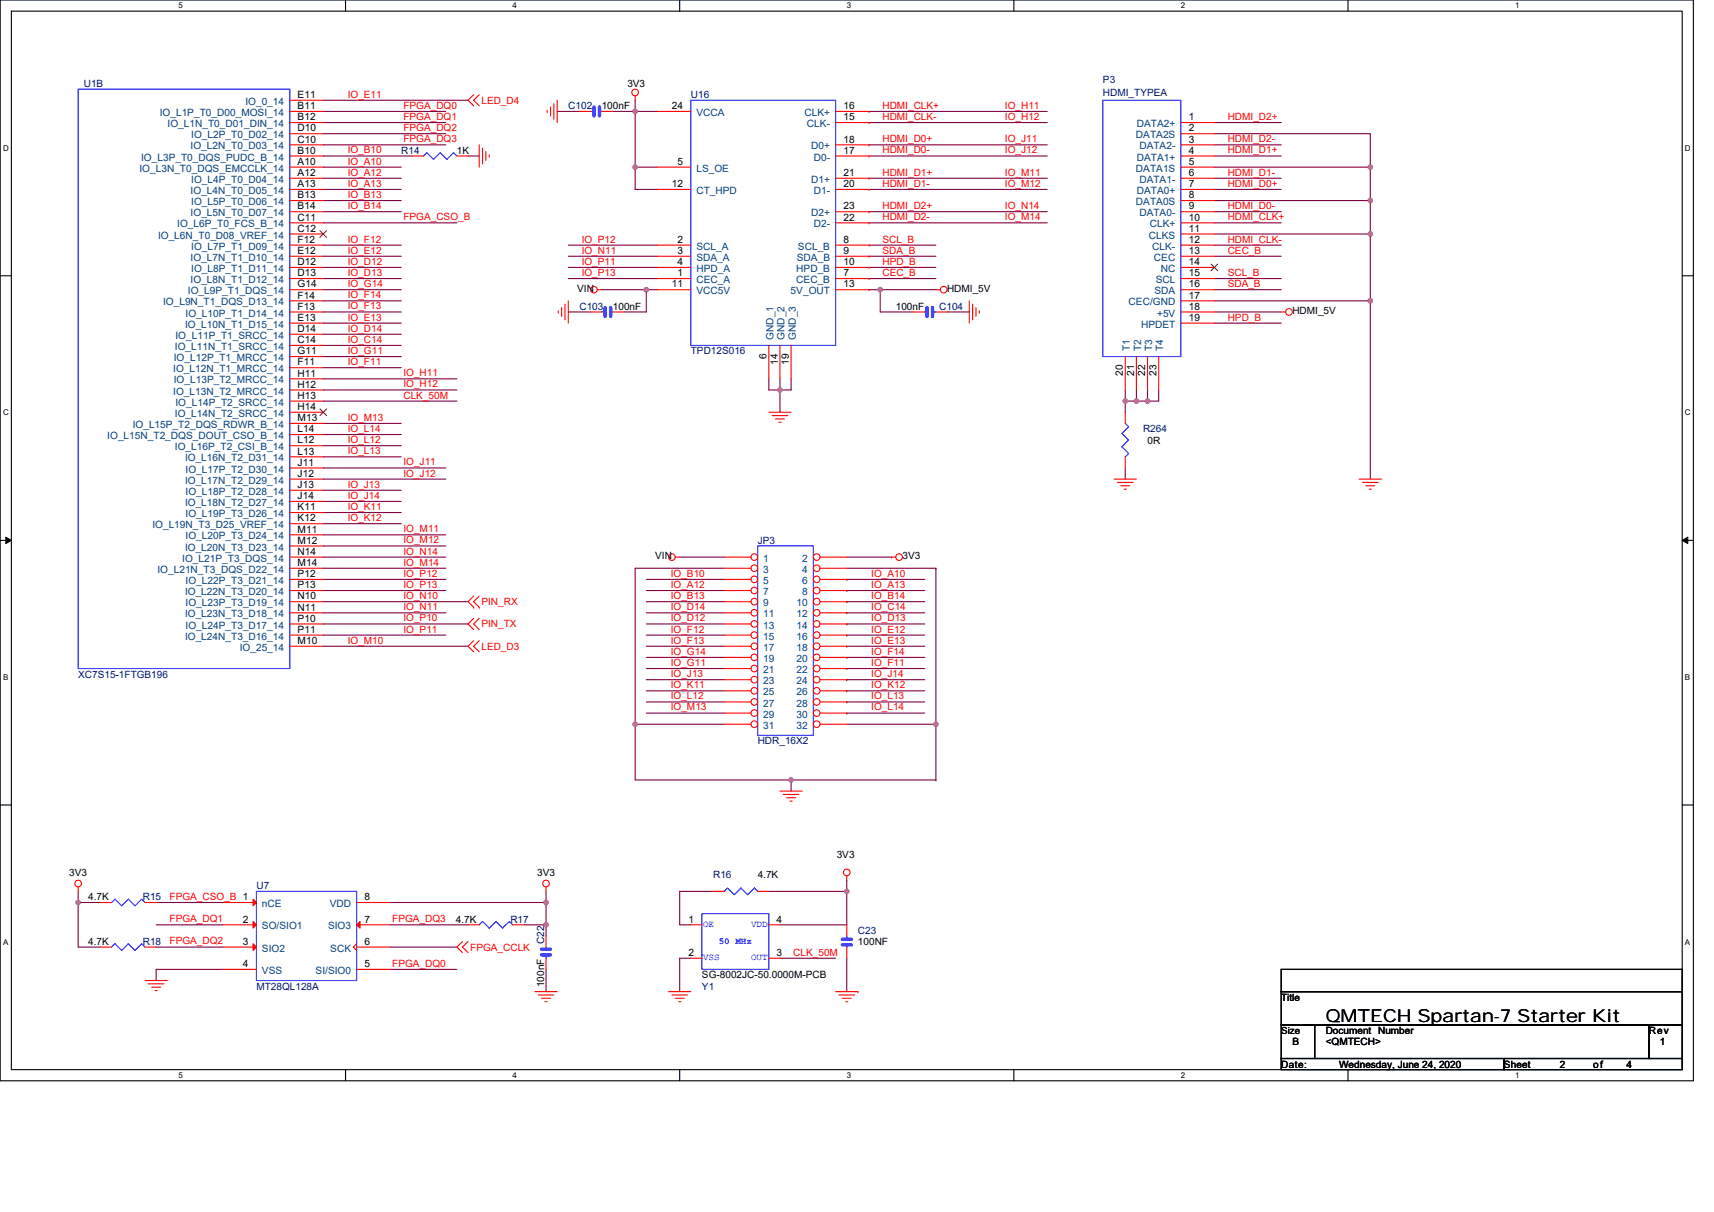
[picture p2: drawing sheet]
<svg xmlns="http://www.w3.org/2000/svg" width="297mm" height="210mm" viewBox="0 0 297 210" stroke-linecap="round" stroke-linejoin="round" font-family="sans-serif">
<path d="M0 0h293.5v187.2h-293.5zM2 1.9h289.5v183.4h-289.5z" fill="none" stroke="#000" stroke-width=".19"/>
<g fill="#fff">
<path d="M30.9 .2h.8v1.5h-.8z"/>
<path d="M30.9 185.5h.8v1.6h-.8z"/>
</g>
<path d="M59.9 0v1.9M59.9 185.3v1.9" fill="none" stroke="#000" stroke-width=".19"/>
<g fill="#fff">
<path d="M88.8 .2h.8v1.5h-.8z"/>
<path d="M88.8 185.5h.8v1.6h-.8z"/>
</g>
<path d="M117.8 0v1.9M117.8 185.3v1.9" fill="none" stroke="#000" stroke-width=".19"/>
<g fill="#fff">
<path d="M146.7 .2h.8v1.5h-.8z"/>
<path d="M146.7 185.5h.8v1.6h-.8z"/>
</g>
<path d="M175.7 0v1.9M175.7 185.3v1.9" fill="none" stroke="#000" stroke-width=".19"/>
<g fill="#fff">
<path d="M204.7 .2h.7v1.5h-.7z"/>
<path d="M204.7 185.5h.7v1.6h-.7z"/>
</g>
<path d="M233.6 0v1.9M233.6 185.3v1.9" fill="none" stroke="#000" stroke-width=".19"/>
<g fill="#fff">
<path d="M262.6 .2h.7v1.5h-.7z"/>
<path d="M262.6 185.5h.7v1.6h-.7z"/>
<path d="M.5 24.9h1v1.5h-1z"/>
<path d="M292 24.9h1v1.5h-1z"/>
<path d="M.5 70.7h1v1.5h-1z"/>
<path d="M292 70.7h1v1.5h-1z"/>
</g>
<path d="M0 47.8h2M291.5 47.8h2" fill="none" stroke="#000" stroke-width=".19"/>
<g fill="#fff">
<path d="M.5 116.5h.9v1.6h-.9z"/>
<path d="M292 116.5h.9v1.6h-.9z"/>
</g>
<path d="M0 93.6h2M291.5 93.6h2" fill="none" stroke="#000" stroke-width=".19"/>
<path d="M1 93.1l1 .5-1 .6zM291.5 93.6l1-.5v1.1z" fill="#000"/>
<path d="M1 93.1l1 .5-1 .6zM291.5 93.6l1-.5v1.1z" fill="none" stroke="#000" stroke-width=".17"/>
<g fill="#fff">
<path d="M.5 162.4h.9v1.5h-.9z"/>
<path d="M292 162.4h.9v1.5h-.9z"/>
</g>
<path d="M0 139.5h2M291.5 139.5h2M222 167.9h69.5v3.9h-69.5zM222 171.8h69.5v5.8h-69.5zM222 177.6h5.8v5.8h-5.8zM227.8 177.6h57.9v5.8h-57.9zM285.7 177.6h5.8v5.8h-5.8zM222 183.4h38.6v1.9h-38.6zM260.6 183.4h30.9v1.9h-30.9z" fill="none" stroke="#000" stroke-width=".19"/>
<g fill="none" stroke="#800040" stroke-width=".19">
<path d="M56 19.3h21.3M56 17.4h25.1M96.6 19.3h3.8M106.2 19.3h3.9M110.1 17.4v1.9M110.1 19.3h3.8M110.1 19.3v9.7M150.6 19.3h30.9M56 21.2h21.3M56 25.1h21.3M56 23.2h21.3M56 27h15.5"/>
<path d="M56 34.7h13.5M56 36.7h13.5M56 30.9h13.5M56 32.8h13.5M56 29h13.5M56 38.6h23.2M81.1 27h1.9M110.1 29h3.8M110.1 29v3.8h3.8M150.6 38.6h30.9M150.6 36.7h30.9M150.6 32.8h30.9"/>
<path d="M150.6 30.9h30.9M150.6 27h30.9M150.6 25.1h30.9M150.6 21.2h30.9M210.5 38.6h11.5M210.5 36.7h11.5M210.5 32.8h11.5M210.5 30.9h11.5M210.5 27h11.5M210.5 25.1h11.5M210.5 21.2h11.5M210.5 34.7h27"/>
<path d="M210.5 23.2h27v5.8M210.5 29h27M237.5 29v5.7M237.5 34.7v5.8M56 50.2h13.5M56 52.1h13.5M56 54.1h13.5M56 56h13.5M56 42.5h13.5M56 44.4h13.5M56 57.9h13.5M56 59.8h13.5"/>
<path d="M56 46.3h13.5M56 48.3h13.5M98.5 54.1h3.9M98.5 42.5h15.4M98.5 48.3h15.4M98.5 46.3h15.4M98.5 44.4h15.4M104.3 50.2h7.7M112 50.2h1.9M112 50.2v3.9h-3.9M150.6 48.3h11.6M150.6 50.2h1.9"/>
<path d="M150.6 46.3h11.6M150.6 44.4h11.6M150.6 42.5h11.6M152.5 50.2h9.7M152.5 50.2v3.9h5.8M164.1 54.1h3.9M210.5 54.1h11.5M210.5 56h11.5M210.5 50.2h11.5M210.5 48.3h11.5M210.5 44.4h11.5M210.5 42.5h11.5"/>
<path d="M210.5 40.5h27M210.5 52.1h27M237.5 40.5v11.6M237.5 52.1v30.9M56 65.6h23.2M56 73.4h13.5M56 75.3h13.5M56 77.2h13.5M56 79.1h13.5M56 69.5h23.2M56 61.8h13.5M56 63.7h13.5"/>
<path d="M56 67.6h23.2M133.2 65.6v2h2M135.2 65.6v2M135.2 67.6v3.8M137.1 65.6v2h-1.9M195 69.5h1.9M195 67.6v1.9M195 69.5v1.9M196.9 67.6v1.9M196.9 69.5h2M198.9 67.6v1.9M200.8 67.6v1.9h-1.9"/>
<path d="M56 92.7h21.3M56 94.6h21.3M56 96.5h21.3M56 98.5h21.3M56 81.1h21.3M56 83h21.3M56 88.8h13.5M56 90.7h13.5M56 84.9h13.5M56 86.9h13.5M117.8 96.5h7.7M125.5 98.5h-15.4v27"/>
<path d="M146.7 98.5h15.5M146.7 96.5h7.8M154.5 96.5h.1M162.2 98.5h.1M162.2 98.5v27M195 81.1v1.9M56 108.1h25.1M56 110h21.3M56 100.4h21.3M56 102.3h21.3M56 104.2h25.1M56 106.2h21.3"/>
<path d="M56 112h25.1M112 119.7h13.5M112 117.8h13.5M112 115.8h13.5M112 113.9h13.5M112 112h13.5M112 110h13.5M112 108.1h13.5M112 106.2h13.5M112 104.2h13.5M112 102.3h13.5M112 100.4h13.5"/>
<path d="M146.7 119.7h13.6M146.7 117.8h13.6M146.7 115.8h13.6M146.7 113.9h13.6M146.7 112h13.6M146.7 110h13.6M146.7 108.1h13.6M146.7 106.2h13.6M146.7 104.2h13.6M146.7 102.3h13.6M146.7 100.4h13.6M146.7 119.7h.1"/>
<path d="M146.7 117.8h.1M146.7 115.8h.1M146.7 113.9h.1M146.7 112h.1M146.7 110h.1M146.7 108.1h.1M146.7 106.2h.1M146.7 104.2h.1M146.7 102.3h.1M146.7 100.4h.1M110.1 125.5h15.4M110.1 125.5v9.6h27"/>
<path d="M110.1 125.5h.1M112 123.5h13.5M112 121.6h13.5M137.1 135.1v2M137.1 135.1h25.1M146.7 123.5h13.6M146.7 121.6h13.6M146.7 123.5h.1M146.7 121.6h.1M146.7 125.5h15.5M162.2 125.5h.1M162.2 125.5v9.6"/>
<path d="M162.2 135.1h.1M13.6 156.4h3.8M13.6 154.4v2M13.6 156.4v7.7h3.8M27.1 156.4h11.5M67.6 156.4h27M94.6 154.4v2M94.6 156.4v3.8M123.6 154.4h-5.8v5.8h1.9M133.2 154.4h13.5v5.8h-11.5M146.7 152.5v1.9M27.1 164.1h11.5"/>
<path d="M27.1 160.2h11.5M38.6 167.9h-11.5v2M67.6 167.9h11.6M67.6 164.1h11.6M67.6 160.2h13.5M90.8 160.2h3.8M94.6 167.9v3.9M94.6 160.2v2M119.7 166h-1.9v5.8M135.2 166h9.6M146.7 166v5.8"/>
</g>
<g fill="#f0f" stroke="#f0f" stroke-width=".19">
<circle cx="146.7" cy="154.4" r=".38"/>
<circle cx="94.6" cy="156.4" r=".38"/>
<circle cx="94.6" cy="160.2" r=".38"/>
<circle cx="13.5" cy="156.4" r=".38"/>
<circle cx="198.9" cy="69.5" r=".38"/>
<circle cx="196.9" cy="69.5" r=".38"/>
<circle cx="195" cy="69.5" r=".38"/>
<circle cx="237.5" cy="29" r=".38"/>
<circle cx="237.5" cy="34.7" r=".38"/>
<circle cx="237.5" cy="40.5" r=".38"/>
<circle cx="237.5" cy="52.1" r=".38"/>
<circle cx="135.2" cy="67.6" r=".38"/>
<circle cx="110.1" cy="19.3" r=".38"/>
<circle cx="112" cy="50.2" r=".38"/>
<circle cx="152.5" cy="50.2" r=".38"/>
<circle cx="110.1" cy="29" r=".38"/>
<circle cx="162.2" cy="125.5" r=".38"/>
<circle cx="110.1" cy="125.5" r=".38"/>
<circle cx="137.1" cy="135.1" r=".38"/>
</g>
<g fill="none" stroke="#f00" stroke-width=".19">
<path d="M50.2 17.4h5.8M50.2 19.3h5.8M82.1 16.4l-1 1 1 .9M83 16.4l-.9 1 .9 .9M94.8 19.1v.4M95.4 18.5v1.6M96 18v2.7M96.6 17.4v3.8M100.4 19.3h2M104.3 19.3h1.9M110.1 16.6v.8M50.2 21.2h5.8"/>
<path d="M50.2 23.2h5.8M50.2 25.1h5.8M50.2 27h5.8M50.2 29h5.8M50.2 30.9h5.8M50.2 32.8h5.8M50.2 34.7h5.8M50.2 36.7h5.8M50.2 38.6h5.8M71.5 27h1.9M79.2 27h1.9M83 25.1v3.9"/>
<path d="M83.6 25.7v2.7M84.2 26.3v1.5M84.8 26.8v.4M204.7 21.2h5.8M204.7 23.2h5.8M204.7 25.1h5.8M204.7 27h5.8M204.7 29h5.8M204.7 30.9h5.8M204.7 32.8h5.8M204.7 34.7h5.8M204.7 36.7h5.8"/>
<path d="M204.7 38.6h5.8M50.2 40.5h5.8M50.2 42.5h5.8M50.2 44.4h5.8M50.2 46.3h5.8M50.2 48.3h5.8M50.2 50.2h5.8M50.2 52.1h5.8M50.2 54.1h5.8M50.2 56h5.8M50.2 57.9h5.8M50.2 59.8h5.8"/>
<path d="M96.7 53.9v.3M97.3 53.3v1.5M97.9 52.7v2.7M98.5 52.1v3.9M103.5 50.2h.8M158.3 54.1h2M162.2 54.1h1.9M162.2 50.2h.8M168 52.1v3.9M168.6 52.7v2.7M169.1 53.3v1.5M169.7 53.9v.3"/>
<path d="M204.7 40.5h5.8M204.7 42.5h5.8M204.7 44.4h5.8M204.7 46.3h5.8M204.7 48.3h5.8M204.7 50.2h5.8M204.7 52.1h5.8M204.7 54.1h5.8M204.7 56h5.8M222 54.1h.8M50.2 61.8h5.8M50.2 63.7h5.8"/>
<path d="M50.2 65.6h5.8M50.2 67.6h5.8M50.2 69.5h5.8M50.2 71.4h5.8M50.2 73.4h5.8M50.2 75.3h5.8M50.2 77.2h5.8M50.2 79.1h5.8M133.2 71.4h3.9M133.8 72h2.7M134.4 72.6h1.5M135 73.2h.4"/>
<path d="M195 61.8v5.8M195 71.4v2M195 79.1v2M196.9 61.8v5.8M198.9 61.8v5.8M200.8 61.8v5.8M50.2 81.1h5.8M50.2 83h5.8M50.2 84.9h5.8M50.2 86.9h5.8M50.2 88.8h5.8M50.2 90.7h5.8"/>
<path d="M50.2 92.7h5.8M50.2 94.6h5.8M50.2 96.5h5.8M50.2 98.5h5.8M117 96.5h.8M154.5 96.5h.7M193.1 83h3.8M193.7 83.6h2.7M194.2 84.2h1.6M194.8 84.7h.4M235.5 83h3.9M236.1 83.6h2.7"/>
<path d="M236.7 84.2h1.6M237.3 84.7h.4M50.2 100.4h5.8M50.2 102.3h5.8M50.2 104.2h5.8M50.2 106.2h5.8M50.2 108.1h5.8M50.2 110h5.8M50.2 112h5.8M82.1 107.1l-1 1 1 1M82.1 103.3l-1 .9 1 1M82.1 111l-1 1 1 .9"/>
<path d="M82.1 105.2h.1M83 107.1l-.9 1 .9 1M83 103.3l-.9 .9 .9 1M83 111l-.9 1 .9 .9M83 105.2h.1M135.2 137.1h3.8M135.7 137.6h2.8M136.3 138.2h1.6M136.9 138.8h.4M13.6 153.7v.7M17.4 156.4h1.9M25.1 156.4h2"/>
<path d="M38.6 156.4h5.8M61.8 156.4h5.8M94.6 153.7v.7M123.6 154.4h1.9M131.3 154.4h1.9M146.7 151.7v.8M17.4 164.1h1.9M25.1 169.9h3.9M25.1 164.1h2M25.7 170.5h2.7M26.3 171h1.5M26.9 171.6h.4"/>
<path d="M38.6 160.2h5.8M38.6 167.9h5.8M38.6 164.1h5.8M61.8 160.2h5.8M61.8 167.9h5.8M61.8 163.5l-.6 .6 .6 .6M61.8 164.1h5.8M80.2 163.1l-1 1 1 .9M81.1 160.2h1.9M81.1 163.1l-.9 1 .9 .9M88.8 160.2h2M92.7 171.8h3.9"/>
<path d="M93.3 172.4h2.7M93.9 173h1.5M94.4 173.5h.4M94.6 162.2v1.9M94.6 166v1.9M115.9 171.8h3.8M116.4 172.4h2.7M117 173h1.6M117.6 173.5h.4M144.8 171.8h3.9M145.4 172.4h2.7M146 173h1.5"/>
<path d="M146.6 173.5h.3M148.7 171.8h.1"/>
<circle cx="110.1" cy="16" r=".58"/>
<circle cx="102.9" cy="50.2" r=".58"/>
<circle cx="163.5" cy="50.2" r=".58"/>
<circle cx="223.4" cy="54" r=".58"/>
<circle cx="116.4" cy="96.5" r=".58"/>
<circle cx="155.8" cy="96.5" r=".58"/>
<circle cx="13.5" cy="153.1" r=".58"/>
<circle cx="94.6" cy="153.1" r=".58"/>
<circle cx="146.7" cy="151.1" r=".58"/>
</g>
<g fill="none" stroke="#00f" stroke-width=".19">
<path d="M13.6 15.4h36.6v100.4h-36.6zM102.4 19.3h.5M103.9 19.3h.4M191.1 17.4h13.6v44.4h-13.6zM79.2 27l-.6-.6-1.2 1.2-1.1-1.2-1.2 1.2-1.1-1.2-.6 .6M160.3 54.1h.3M161.6 54.1h.6M195 73.4l.6 .5-1.2 1.2 1.2 1.2-1.2 1.1 1.2 1.2-.6 .5M131.3 94.6h9.7v32.8h-9.7zM19.3 156.4l.6-.6 1.2 1.1 1.1-1.1 1.2 1.1 1.2-1.1 .5 .6M44.4 154.4h17.4v15.5h-17.4zM131.3 154.4l-.6-.5-1.1 1.1-1.2-1.1-1.1 1.1-1.2-1.1-.6 .5"/>
<path d="M19.3 164.1l.6-.6 1.2 1.2 1.1-1.2 1.2 1.2 1.2-1.2 .5 .6M83 160.2l.6-.6 1.2 1.2 1.1-1.2 1.2 1.2 1.2-1.2 .5 .6M94.6 165.4v.6M94.6 164.1v.4"/>
</g>
<g fill="#f00" stroke="#f00" stroke-width=".19">
<path d="M43.9 155.8l.5 .6-.5 .5z"/>
<path d="M61.8 160.2l.6-.6v1.2z"/>
<path d="M43.9 159.6l.5 .6-.5 .6z"/>
<path d="M43.9 163.5l.5 .6-.5 .6z"/>
</g>
<path d="M102.9 18.5v1.6M103.9 18.5v1.6M160.6 53.3v1.5M161.6 53.3v1.5M93.9 165.4h1.5M93.9 164.5h1.5" fill="none" stroke="#00f" stroke-width=".58"/>
<path d="M55.4 40l1.2 1.1M56.6 40l-1.2 1.1M209.9 45.8l1.1 1.1M211 45.8l-1.1 1.1M55.4 70.8l1.2 1.2M56.6 70.8l-1.2 1.2" fill="none" stroke="#804000" stroke-width=".17"/>
<circle cx="130.7" cy="96.5" r=".58" fill="#fff" stroke="#f00" stroke-width=".19"/>
<path d="M125.5 96.5h4.7" fill="none" stroke="#f00" stroke-width=".19"/>
<circle cx="141.5" cy="96.5" r=".58" fill="#fff" stroke="#f00" stroke-width=".19"/>
<path d="M142.1 96.5h4.6" fill="none" stroke="#f00" stroke-width=".19"/>
<circle cx="130.7" cy="98.4" r=".58" fill="#fff" stroke="#f00" stroke-width=".19"/>
<path d="M125.5 98.5h4.7" fill="none" stroke="#f00" stroke-width=".19"/>
<circle cx="141.5" cy="98.4" r=".58" fill="#fff" stroke="#f00" stroke-width=".19"/>
<path d="M142.1 98.5h4.6" fill="none" stroke="#f00" stroke-width=".19"/>
<circle cx="130.7" cy="100.4" r=".58" fill="#fff" stroke="#f00" stroke-width=".19"/>
<path d="M125.5 100.4h4.7" fill="none" stroke="#f00" stroke-width=".19"/>
<circle cx="141.5" cy="100.4" r=".58" fill="#fff" stroke="#f00" stroke-width=".19"/>
<path d="M142.1 100.4h4.6" fill="none" stroke="#f00" stroke-width=".19"/>
<circle cx="130.7" cy="102.3" r=".58" fill="#fff" stroke="#f00" stroke-width=".19"/>
<path d="M125.5 102.3h4.7" fill="none" stroke="#f00" stroke-width=".19"/>
<circle cx="141.5" cy="102.3" r=".58" fill="#fff" stroke="#f00" stroke-width=".19"/>
<path d="M142.1 102.3h4.6" fill="none" stroke="#f00" stroke-width=".19"/>
<circle cx="130.7" cy="104.2" r=".58" fill="#fff" stroke="#f00" stroke-width=".19"/>
<path d="M125.5 104.2h4.7" fill="none" stroke="#f00" stroke-width=".19"/>
<circle cx="141.5" cy="104.2" r=".58" fill="#fff" stroke="#f00" stroke-width=".19"/>
<path d="M142.1 104.2h4.6" fill="none" stroke="#f00" stroke-width=".19"/>
<circle cx="130.7" cy="106.2" r=".58" fill="#fff" stroke="#f00" stroke-width=".19"/>
<path d="M125.5 106.2h4.7" fill="none" stroke="#f00" stroke-width=".19"/>
<circle cx="141.5" cy="106.2" r=".58" fill="#fff" stroke="#f00" stroke-width=".19"/>
<path d="M142.1 106.2h4.6" fill="none" stroke="#f00" stroke-width=".19"/>
<circle cx="130.7" cy="108.1" r=".58" fill="#fff" stroke="#f00" stroke-width=".19"/>
<path d="M125.5 108.1h4.7" fill="none" stroke="#f00" stroke-width=".19"/>
<circle cx="141.5" cy="108.1" r=".58" fill="#fff" stroke="#f00" stroke-width=".19"/>
<path d="M142.1 108.1h4.6" fill="none" stroke="#f00" stroke-width=".19"/>
<circle cx="130.7" cy="110" r=".58" fill="#fff" stroke="#f00" stroke-width=".19"/>
<path d="M125.5 110h4.7" fill="none" stroke="#f00" stroke-width=".19"/>
<circle cx="141.5" cy="110" r=".58" fill="#fff" stroke="#f00" stroke-width=".19"/>
<path d="M142.1 110h4.6" fill="none" stroke="#f00" stroke-width=".19"/>
<circle cx="130.7" cy="112" r=".58" fill="#fff" stroke="#f00" stroke-width=".19"/>
<path d="M125.5 112h4.7" fill="none" stroke="#f00" stroke-width=".19"/>
<circle cx="141.5" cy="112" r=".58" fill="#fff" stroke="#f00" stroke-width=".19"/>
<path d="M142.1 112h4.6" fill="none" stroke="#f00" stroke-width=".19"/>
<circle cx="130.7" cy="113.9" r=".58" fill="#fff" stroke="#f00" stroke-width=".19"/>
<path d="M125.5 113.9h4.7" fill="none" stroke="#f00" stroke-width=".19"/>
<circle cx="141.5" cy="113.9" r=".58" fill="#fff" stroke="#f00" stroke-width=".19"/>
<path d="M142.1 113.9h4.6" fill="none" stroke="#f00" stroke-width=".19"/>
<circle cx="130.7" cy="115.8" r=".58" fill="#fff" stroke="#f00" stroke-width=".19"/>
<path d="M125.5 115.8h4.7" fill="none" stroke="#f00" stroke-width=".19"/>
<circle cx="141.5" cy="115.8" r=".58" fill="#fff" stroke="#f00" stroke-width=".19"/>
<path d="M142.1 115.8h4.6" fill="none" stroke="#f00" stroke-width=".19"/>
<circle cx="130.7" cy="117.8" r=".58" fill="#fff" stroke="#f00" stroke-width=".19"/>
<path d="M125.5 117.8h4.7" fill="none" stroke="#f00" stroke-width=".19"/>
<circle cx="141.5" cy="117.8" r=".58" fill="#fff" stroke="#f00" stroke-width=".19"/>
<path d="M142.1 117.8h4.6" fill="none" stroke="#f00" stroke-width=".19"/>
<circle cx="130.7" cy="119.7" r=".58" fill="#fff" stroke="#f00" stroke-width=".19"/>
<path d="M125.5 119.7h4.7" fill="none" stroke="#f00" stroke-width=".19"/>
<circle cx="141.5" cy="119.7" r=".58" fill="#fff" stroke="#f00" stroke-width=".19"/>
<path d="M142.1 119.7h4.6" fill="none" stroke="#f00" stroke-width=".19"/>
<circle cx="130.7" cy="121.6" r=".58" fill="#fff" stroke="#f00" stroke-width=".19"/>
<path d="M125.5 121.6h4.7" fill="none" stroke="#f00" stroke-width=".19"/>
<circle cx="141.5" cy="121.6" r=".58" fill="#fff" stroke="#f00" stroke-width=".19"/>
<path d="M142.1 121.6h4.6" fill="none" stroke="#f00" stroke-width=".19"/>
<circle cx="130.7" cy="123.5" r=".58" fill="#fff" stroke="#f00" stroke-width=".19"/>
<path d="M125.5 123.5h4.7" fill="none" stroke="#f00" stroke-width=".19"/>
<circle cx="141.5" cy="123.5" r=".58" fill="#fff" stroke="#f00" stroke-width=".19"/>
<path d="M142.1 123.5h4.6" fill="none" stroke="#f00" stroke-width=".19"/>
<circle cx="130.7" cy="125.5" r=".58" fill="#fff" stroke="#f00" stroke-width=".19"/>
<path d="M125.5 125.5h4.7" fill="none" stroke="#f00" stroke-width=".19"/>
<circle cx="141.5" cy="125.5" r=".58" fill="#fff" stroke="#f00" stroke-width=".19"/>
<g fill="none" stroke="#f00" stroke-width=".19">
<path d="M113.9 19.3h5.8M144.8 19.3h5.8M150.6 19.3h.1M113.9 29h5.8M113.9 32.8h5.8M144.8 21.2h5.8M144.8 27h5.8M144.8 25.1h5.8M144.8 32.8h5.8M144.8 30.9h5.8M144.8 38.6h5.8M144.8 36.7h5.8"/>
<path d="M150.6 21.2h.1M150.6 27h.1M150.6 25.1h.1M150.6 32.8h.1M150.6 30.9h.1M150.6 38.6h.1M150.6 36.7h.1M102.4 54.1h1.9M106.2 54.1h1.9M113.9 48.3h5.8M113.9 42.5h5.8M113.9 44.4h5.8"/>
<path d="M113.9 46.3h5.8M113.9 50.2h5.8M133.2 59.8v5.8M135.2 59.8v5.8M137.1 59.8v5.8M144.8 48.3h5.8M144.8 42.5h5.8M144.8 44.4h5.8M144.8 46.3h5.8M144.8 50.2h5.8M150.6 48.3h.1M150.6 42.5h.1"/>
<path d="M150.6 44.4h.1M150.6 46.3h.1M150.6 50.2h.1M142.1 125.5h4.6M119.7 160.2h2M119.7 166h2M133.2 160.2h2M133.2 166h2M146.7 164.1v1.9M146.7 160.2v2"/>
</g>
<path d="M119.7 17.4h25.1v42.4h-25.1zM104.3 54.1h.6M105.8 54.1h.4M121.7 158.3h11.5v9.6h-11.5zM146.7 163.7v.4M146.7 162.2v.5" fill="none" stroke="#00f" stroke-width=".19"/>
<path d="M104.9 53.3v1.5M105.8 53.3v1.5M146 163.7h1.5M146 162.7h1.5" fill="none" stroke="#00f" stroke-width=".58"/>
<g fill="#f0f" stroke="#f0f" stroke-width=".19">
<circle cx="146.7" cy="154.4" r=".38"/>
<circle cx="94.6" cy="156.4" r=".38"/>
<circle cx="94.6" cy="160.2" r=".38"/>
<circle cx="13.5" cy="156.4" r=".38"/>
<circle cx="198.9" cy="69.5" r=".38"/>
<circle cx="196.9" cy="69.5" r=".38"/>
<circle cx="195" cy="69.5" r=".38"/>
<circle cx="237.5" cy="29" r=".38"/>
<circle cx="237.5" cy="34.7" r=".38"/>
<circle cx="237.5" cy="40.5" r=".38"/>
<circle cx="237.5" cy="52.1" r=".38"/>
<circle cx="135.2" cy="67.6" r=".38"/>
<circle cx="110.1" cy="19.3" r=".38"/>
<circle cx="112" cy="50.2" r=".38"/>
<circle cx="152.5" cy="50.2" r=".38"/>
<circle cx="110.1" cy="29" r=".38"/>
<circle cx="162.2" cy="125.5" r=".38"/>
<circle cx="110.1" cy="125.5" r=".38"/>
<circle cx="137.1" cy="135.1" r=".38"/>
</g>
<text font-size="3.1" x="229.8" y="177.1">QMTECH Spartan-7 Starter Kit</text>
<g font-size="1.7" fill="#000080">
<text x="14.5" y="15.1">U1B</text>
<text x="119.7" y="17">U16</text>
<text x="191.1" y="14.3">P3</text>
<text x="191.1" y="16.6">HDMI_TYPEA</text>
<text x="98.5" y="18.9">C102</text>
<text x="69.5" y="26.7">R14</text>
<text x="100.4" y="53.7">C103</text>
<text x="162.8" y="53.7">C104</text>
<text x="119.7" y="61.4">TPD12S016</text>
<text x="198.1" y="74.9">R264</text>
<text x="131.3" y="94.2">JP3</text>
<text x="13.6" y="117.4">XC7S15-1FTGB196</text>
<text x="131.3" y="129">HDR_16X2</text>
<text x="44.4" y="154.1">U7</text>
<text x="123.6" y="152.1">R16</text>
<text x="24.7" y="156">R15</text>
<text x="88.5" y="159.9">R17</text>
<text x="148.7" y="161.8">C23</text>
<text x="24.7" y="163.7">R18</text>
<text x="94.3" y="163.5" transform="rotate(-90 94.3 163.5)">C22</text>
<text x="44.4" y="171.4">MT28QL128A</text>
<text x="121.7" y="171.4">Y1</text>
</g>
<g font-size="1.7">
<text x="51.6" y="17">E11</text>
<text x="108.7" y="15.1">3V3</text>
<text x="51.6" y="22.8">D10</text>
<text x="51.6" y="20.8">B12</text>
<text x="51.6" y="18.9">B11</text>
<text x="104.3" y="18.9">100nF</text>
<text x="116.4" y="18.9">24</text>
<text x="146.2" y="20.8">15</text>
<text x="146.2" y="18.9">16</text>
<text x="206" y="22.8">2</text>
<text x="206" y="20.8">1</text>
<text x="51.6" y="24.7">C10</text>
<text x="51.6" y="28.6">A10</text>
<text x="51.6" y="26.6">B10</text>
<text x="79.2" y="26.7">1K</text>
<text x="117.4" y="28.6">5</text>
<text x="146.2" y="24.7">18</text>
<text x="146.2" y="26.6">17</text>
<text x="206" y="24.7">3</text>
<text x="206" y="28.6">5</text>
<text x="206" y="26.6">4</text>
<text x="51.6" y="30.5">A12</text>
<text x="51.6" y="34.4">B13</text>
<text x="51.6" y="32.4">A13</text>
<text x="116.4" y="32.4">12</text>
<text x="146.2" y="30.5">21</text>
<text x="146.2" y="32.4">20</text>
<text x="206" y="30.5">6</text>
<text x="206" y="34.4">8</text>
<text x="206" y="32.4">7</text>
<text x="51.6" y="38.2">C11</text>
<text x="51.6" y="40.1">C12</text>
<text x="51.6" y="36.3">B14</text>
<text x="146.2" y="36.3">23</text>
<text x="146.2" y="38.2">22</text>
<text x="206" y="36.3">9</text>
<text x="206" y="40.1">11</text>
<text x="206" y="38.2">10</text>
<text x="51.6" y="42.1">F12</text>
<text x="51.6" y="45.9">D12</text>
<text x="51.6" y="44">E12</text>
<text x="51.6" y="47.9">D13</text>
<text x="117.4" y="47.9">1</text>
<text x="117.4" y="42.1">2</text>
<text x="117.4" y="44">3</text>
<text x="117.4" y="45.9">4</text>
<text x="146.2" y="44">9</text>
<text x="146.2" y="47.9">7</text>
<text x="146.2" y="45.9">10</text>
<text x="146.2" y="42.1">8</text>
<text x="206" y="42.1">12</text>
<text x="206" y="44">13</text>
<text x="206" y="45.9">14</text>
<text x="206" y="47.9">15</text>
<text x="51.6" y="51.7">F14</text>
<text x="51.6" y="53.7">F13</text>
<text x="51.6" y="49.8">G14</text>
<text x="100" y="50.6">VIN</text>
<text x="106.2" y="53.7">100nF</text>
<text x="116.4" y="49.8">11</text>
<text x="146.2" y="49.8">13</text>
<text x="155.2" y="53.7">100nF</text>
<text x="164.1" y="50.6">HDMI_5V</text>
<text x="206" y="51.7">17</text>
<text x="206" y="49.8">16</text>
<text x="206" y="53.7">18</text>
<text x="51.6" y="57.5">D14</text>
<text x="51.6" y="55.6">E13</text>
<text x="51.6" y="59.4">C14</text>
<text x="206" y="55.6">19</text>
<text x="224" y="54.5">HDMI_5V</text>
<text x="51.6" y="61.4">G11</text>
<text x="51.6" y="65.2">H11</text>
<text x="51.6" y="63.3">F11</text>
<text x="132.8" y="62.2" transform="rotate(-90 132.8 62.2)">6</text>
<text x="134.8" y="63.2" transform="rotate(-90 134.8 63.2)">14</text>
<text x="136.7" y="63.2" transform="rotate(-90 136.7 63.2)">19</text>
<text x="194.6" y="65.1" transform="rotate(-90 194.6 65.1)">20</text>
<text x="196.5" y="65.1" transform="rotate(-90 196.5 65.1)">21</text>
<text x="198.5" y="65.1" transform="rotate(-90 198.5 65.1)">22</text>
<text x="200.4" y="65.1" transform="rotate(-90 200.4 65.1)">23</text>
<text x="51.6" y="67.2">H12</text>
<text x="51.6" y="69.1">H13</text>
<text x="51.6" y="71">H14</text>
<text x="51.6" y="73">M13</text>
<text x="51.6" y="76.8">L12</text>
<text x="51.6" y="74.9">L14</text>
<text x="198.9" y="76.9">0R</text>
<text x="51.6" y="80.7">J11</text>
<text x="51.6" y="78.8">L13</text>
<text x="51.6" y="82.6">J12</text>
<text x="51.6" y="84.5">J13</text>
<text x="51.6" y="88.4">K11</text>
<text x="51.6" y="86.5">J14</text>
<text x="51.6" y="90.3">K12</text>
<text x="51.6" y="92.3">M11</text>
<text x="51.6" y="94.2">M12</text>
<text x="51.6" y="96.1">N14</text>
<text x="51.6" y="98.1">M14</text>
<text x="51.6" y="100">P12</text>
<text x="51.6" y="101.9">P13</text>
<text x="113.5" y="96.9">VIN</text>
<text x="156.4" y="96.9">3V3</text>
<text x="51.6" y="103.8">N10</text>
<text x="51.6" y="107.7">P10</text>
<text x="51.6" y="105.8">N11</text>
<text x="51.6" y="111.6">M10</text>
<text x="51.6" y="109.6">P11</text>
<text x="145" y="148.7">3V3</text>
<text x="12" y="151.8">3V3</text>
<text x="63.2" y="156">8</text>
<text x="93.1" y="151.8">3V3</text>
<text x="131.3" y="152.1">4.7K</text>
<text x="15.3" y="156">4.7K</text>
<text x="42.1" y="159.8">2</text>
<text x="63.2" y="159.8">7</text>
<text x="79" y="159.9">4.7K</text>
<text x="119.3" y="159.8">1</text>
<text x="134.6" y="159.8">4</text>
<text x="15.3" y="163.7">4.7K</text>
<text x="42.1" y="167.6">4</text>
<text x="42.1" y="163.7">3</text>
<text x="63.2" y="167.6">5</text>
<text x="63.2" y="163.7">6</text>
<text x="119.3" y="165.6">2</text>
<text x="134.6" y="165.6">3</text>
<text x="148.7" y="163.7">100NF</text>
<text x="94.3" y="171" transform="rotate(-90 94.3 171)">100nF</text>
<text x="121.7" y="169.5">SG-8002JC-50.0000M-PCB</text>
<text x="222" y="173.4">Title</text>
<text x="222" y="179.1">Size</text>
<text x="229.8" y="179.2">Document Number</text>
<text x="285.7" y="179.2">Rev</text>
<text x="222" y="185">Date:</text>
<text x="224" y="181.1">B</text>
<text x="229.8" y="181.1">&lt;QMTECH&gt;</text>
<text x="232.1" y="185">Wednesday, June 24, 2020</text>
<text x="260.6" y="185">Sheet</text>
<text x="270.3" y="185">2</text>
<text x="276.1" y="185">of</text>
<text x="281.9" y="185">4</text>
<text x="287.7" y="181.1">1</text>
</g>
<g font-size="1.7" fill="#f00">
<text x="60.3" y="16.9">IO_E11</text>
<text x="83.4" y="18">LED_D4</text>
<text x="69.9" y="18.9">FPGA_DQ0</text>
<text x="69.9" y="20.8">FPGA_DQ1</text>
<text x="69.9" y="22.7">FPGA_DQ2</text>
<text x="152.9" y="20.8">HDMI_CLK-</text>
<text x="152.9" y="18.9">HDMI_CLK+</text>
<text x="174.2" y="20.8">IO_H12</text>
<text x="174.2" y="18.9">IO_H11</text>
<text x="212.8" y="20.8">HDMI_D2+</text>
<text x="60.3" y="26.6">IO_B10</text>
<text x="60.3" y="28.5">IO_A10</text>
<text x="69.9" y="24.6">FPGA_DQ3</text>
<text x="152.9" y="26.6">HDMI_D0-</text>
<text x="152.9" y="24.6">HDMI_D0+</text>
<text x="174.2" y="26.6">IO_J12</text>
<text x="174.2" y="24.6">IO_J11</text>
<text x="212.8" y="26.6">HDMI_D1+</text>
<text x="212.8" y="24.6">HDMI_D2-</text>
<text x="60.3" y="34.3">IO_B13</text>
<text x="60.3" y="30.4">IO_A12</text>
<text x="60.3" y="32.4">IO_A13</text>
<text x="152.9" y="32.4">HDMI_D1-</text>
<text x="152.9" y="30.4">HDMI_D1+</text>
<text x="174.2" y="32.4">IO_M12</text>
<text x="174.2" y="30.4">IO_M11</text>
<text x="212.8" y="32.4">HDMI_D0+</text>
<text x="212.8" y="30.4">HDMI_D1-</text>
<text x="60.3" y="36.2">IO_B14</text>
<text x="69.9" y="38.2">FPGA_CSO_B</text>
<text x="152.9" y="38.2">HDMI_D2-</text>
<text x="152.9" y="36.2">HDMI_D2+</text>
<text x="174.2" y="38.2">IO_M14</text>
<text x="174.2" y="36.2">IO_N14</text>
<text x="212.8" y="38.2">HDMI_CLK+</text>
<text x="212.8" y="36.2">HDMI_D0-</text>
<text x="60.3" y="42">IO_F12</text>
<text x="60.3" y="43.9">IO_E12</text>
<text x="60.3" y="45.9">IO_D12</text>
<text x="60.3" y="47.8">IO_D13</text>
<text x="100.8" y="42">IO_P12</text>
<text x="100.8" y="47.8">IO_P13</text>
<text x="100.8" y="45.9">IO_P11</text>
<text x="100.8" y="43.9">IO_N11</text>
<text x="152.9" y="47.8">CEC_B</text>
<text x="152.9" y="45.9">HPD_B</text>
<text x="152.9" y="43.9">SDA_B</text>
<text x="152.9" y="42">SCL_B</text>
<text x="212.8" y="47.8">SCL_B</text>
<text x="212.8" y="43.9">CEC_B</text>
<text x="212.8" y="42">HDMI_CLK-</text>
<text x="60.3" y="49.7">IO_G14</text>
<text x="60.3" y="51.7">IO_F14</text>
<text x="60.3" y="53.6">IO_F13</text>
<text x="212.8" y="49.7">SDA_B</text>
<text x="60.3" y="55.5">IO_E13</text>
<text x="60.3" y="57.5">IO_D14</text>
<text x="60.3" y="59.4">IO_C14</text>
<text x="212.8" y="55.5">HPD_B</text>
<text x="60.3" y="61.3">IO_G11</text>
<text x="60.3" y="63.3">IO_F11</text>
<text x="69.9" y="65.2">IO_H11</text>
<text x="69.9" y="69">CLK_50M</text>
<text x="69.9" y="67.1">IO_H12</text>
<text x="60.3" y="72.9">IO_M13</text>
<text x="60.3" y="74.8">IO_L14</text>
<text x="60.3" y="76.8">IO_L12</text>
<text x="60.3" y="78.7">IO_L13</text>
<text x="69.9" y="80.6">IO_J11</text>
<text x="69.9" y="82.6">IO_J12</text>
<text x="60.3" y="88.3">IO_K11</text>
<text x="60.3" y="84.5">IO_J13</text>
<text x="60.3" y="86.4">IO_J14</text>
<text x="60.3" y="90.3">IO_K12</text>
<text x="69.9" y="92.2">IO_M11</text>
<text x="69.9" y="94.1">IO_M12</text>
<text x="69.9" y="99.9">IO_P12</text>
<text x="69.9" y="101.9">IO_P13</text>
<text x="69.9" y="96.1">IO_N14</text>
<text x="69.9" y="98">IO_M14</text>
<text x="116.3" y="101.9">IO_A12</text>
<text x="116.3" y="99.9">IO_B10</text>
<text x="151" y="101.9">IO_A13</text>
<text x="151" y="99.9">IO_A10</text>
<text x="69.9" y="107.7">IO_P10</text>
<text x="69.9" y="103.8">IO_N10</text>
<text x="69.9" y="105.7">IO_N11</text>
<text x="83.4" y="104.8">PIN_RX</text>
<text x="116.3" y="107.7">IO_D12</text>
<text x="116.3" y="105.7">IO_D14</text>
<text x="116.3" y="103.8">IO_B13</text>
<text x="151" y="107.7">IO_D13</text>
<text x="151" y="105.7">IO_C14</text>
<text x="151" y="103.8">IO_B14</text>
<text x="60.3" y="111.5">IO_M10</text>
<text x="69.9" y="109.6">IO_P11</text>
<text x="83.4" y="108.7">PIN_TX</text>
<text x="83.4" y="112.6">LED_D3</text>
<text x="116.3" y="113.4">IO_G14</text>
<text x="116.3" y="111.5">IO_F13</text>
<text x="116.3" y="109.6">IO_F12</text>
<text x="151" y="113.4">IO_F14</text>
<text x="151" y="111.5">IO_E13</text>
<text x="151" y="109.6">IO_E12</text>
<text x="116.3" y="119.2">IO_K11</text>
<text x="116.3" y="117.3">IO_J13</text>
<text x="116.3" y="115.4">IO_G11</text>
<text x="151" y="119.2">IO_K12</text>
<text x="151" y="117.3">IO_J14</text>
<text x="151" y="115.4">IO_F11</text>
<text x="116.3" y="123.1">IO_M13</text>
<text x="116.3" y="121.2">IO_L12</text>
<text x="151" y="123.1">IO_L14</text>
<text x="151" y="121.2">IO_L13</text>
<text x="29.4" y="155.9">FPGA_CSO_B 1</text>
<text x="29.4" y="159.8">FPGA_DQ1</text>
<text x="68" y="159.8">FPGA_DQ3</text>
<text x="29.4" y="163.6">FPGA_DQ2</text>
<text x="68" y="167.5">FPGA_DQ0</text>
<text x="81.5" y="164.7">FPGA_CCLK</text>
<text x="137.5" y="165.6">CLK_50M</text>
</g>
<g font-size="1.7" fill="#004080">
<text x="27.7" y="20.1">IO_L1P_T0_D00_MOSI_14</text>
<text x="29" y="22">IO_L1N_T0_D01_DIN_14</text>
<text x="33.1" y="24">IO_L2P_T0_D02_14</text>
<text x="42.5" y="18.2">IO_0_14</text>
<text x="120.7" y="20.1">VCCA</text>
<text x="139.4" y="20.1">CLK+</text>
<text x="139.9" y="22">CLK-</text>
<text x="196.9" y="24">DATA2S</text>
<text x="197" y="22">DATA2+</text>
<text x="24.2" y="29.7">IO_L3N_T0_DQS_EMCCLK_14</text>
<text x="24.5" y="27.8">IO_L3P_T0_DQS_PUDC_B_14</text>
<text x="33" y="25.9">IO_L2N_T0_D03_14</text>
<text x="120.7" y="29.7">LS_OE</text>
<text x="140.6" y="25.9">D0+</text>
<text x="141" y="27.8">D0-</text>
<text x="196.9" y="29.7">DATA1S</text>
<text x="197" y="27.8">DATA1+</text>
<text x="197.5" y="25.9">DATA2-</text>
<text x="33" y="33.6">IO_L4N_T0_D05_14</text>
<text x="33.1" y="31.7">IO_L4P_T0_D04_14</text>
<text x="33.1" y="35.5">IO_L5P_T0_D06_14</text>
<text x="120.7" y="33.6">CT_HPD</text>
<text x="140.6" y="31.7">D1+</text>
<text x="141" y="33.6">D1-</text>
<text x="196.9" y="35.5">DATA0S</text>
<text x="197" y="33.6">DATA0+</text>
<text x="197.5" y="31.7">DATA1-</text>
<text x="27.4" y="41.3">IO_L6N_T0_D08_VREF_14</text>
<text x="30.7" y="39.4">IO_L6P_T0_FCS_B_14</text>
<text x="33" y="37.5">IO_L5N_T0_D07_14</text>
<text x="140.6" y="37.5">D2+</text>
<text x="141" y="39.4">D2-</text>
<text x="197.5" y="37.5">DATA0-</text>
<text x="199.1" y="41.3">CLKS</text>
<text x="199.3" y="39.4">CLK+</text>
<text x="33" y="45.2">IO_L7N_T1_D10_14</text>
<text x="33.1" y="43.3">IO_L7P_T1_D09_14</text>
<text x="33.1" y="47.1">IO_L8P_T1_D11_14</text>
<text x="120.7" y="43.3">SCL_A</text>
<text x="120.7" y="45.2">SDA_A</text>
<text x="120.7" y="47.1">HPD_A</text>
<text x="138" y="47.1">HPD_B</text>
<text x="138.1" y="45.2">SDA_B</text>
<text x="138.3" y="43.3">SCL_B</text>
<text x="199.7" y="43.3">CLK-</text>
<text x="200" y="45.2">CEC</text>
<text x="201.2" y="47.1">NC</text>
<text x="28.3" y="52.9">IO_L9N_T1_DQS_D13_14</text>
<text x="32.6" y="51">IO_L9P_T1_DQS_14</text>
<text x="33" y="49">IO_L8N_T1_D12_14</text>
<text x="120.7" y="49">CEC_A</text>
<text x="120.7" y="51">VCC5V</text>
<text x="137" y="51">5V_OUT</text>
<text x="138" y="49">CEC_B</text>
<text x="195.6" y="52.9">CEC/GND</text>
<text x="200.1" y="51">SDA</text>
<text x="200.3" y="49">SCL</text>
<text x="30.4" y="58.7">IO_L11P_T1_SRCC_14</text>
<text x="32.1" y="56.8">IO_L10N_T1_D15_14</text>
<text x="32.2" y="54.8">IO_L10P_T1_D14_14</text>
<text x="134" y="58.9" transform="rotate(-90 134 58.9)">GND_1</text>
<text x="136" y="58.9" transform="rotate(-90 136 58.9)">GND_2</text>
<text x="137.9" y="58.9" transform="rotate(-90 137.9 58.9)">GND_3</text>
<text x="197.7" y="56.8">HPDET</text>
<text x="200.5" y="54.8">+5V</text>
<text x="30" y="64.5">IO_L12N_T1_MRCC_14</text>
<text x="30.1" y="62.6">IO_L12P_T1_MRCC_14</text>
<text x="30.3" y="60.6">IO_L11N_T1_SRCC_14</text>
<text x="195.8" y="60.8" transform="rotate(-90 195.8 60.8)">T1</text>
<text x="197.7" y="60.8" transform="rotate(-90 197.7 60.8)">T2</text>
<text x="199.7" y="60.8" transform="rotate(-90 199.7 60.8)">T3</text>
<text x="201.6" y="60.8" transform="rotate(-90 201.6 60.8)">T4</text>
<text x="30" y="68.4">IO_L13N_T2_MRCC_14</text>
<text x="30.1" y="66.4">IO_L13P_T2_MRCC_14</text>
<text x="30.4" y="70.3">IO_L14P_T2_SRCC_14</text>
<text x="18.6" y="76.1">IO_L15N_T2_DQS_DOUT_CSO_B_14</text>
<text x="23" y="74.1">IO_L15P_T2_DQS_RDWR_B_14</text>
<text x="30.3" y="72.2">IO_L14N_T2_SRCC_14</text>
<text x="30.3" y="78">IO_L16P_T2_CSI_B_14</text>
<text x="32.1" y="79.9">IO_L16N_T2_D31_14</text>
<text x="32.1" y="83.8">IO_L17N_T2_D29_14</text>
<text x="32.2" y="81.9">IO_L17P_T2_D30_14</text>
<text x="32.1" y="87.7">IO_L18N_T2_D27_14</text>
<text x="32.2" y="85.7">IO_L18P_T2_D28_14</text>
<text x="32.2" y="89.6">IO_L19P_T3_D26_14</text>
<text x="26.4" y="91.5">IO_L19N_T3_D25_VREF_14</text>
<text x="32.1" y="95.4">IO_L20N_T3_D23_14</text>
<text x="32.2" y="93.4">IO_L20P_T3_D24_14</text>
<text x="27.3" y="99.2">IO_L21N_T3_DQS_D22_14</text>
<text x="31.6" y="97.3">IO_L21P_T3_DQS_14</text>
<text x="32.2" y="101.2">IO_L22P_T3_D21_14</text>
<text x="132.3" y="97.3">1</text>
<text x="132.3" y="99.2">3</text>
<text x="132.3" y="101.2">5</text>
<text x="139" y="97.3">2</text>
<text x="139" y="99.2">4</text>
<text x="139" y="101.2">6</text>
<text x="32.1" y="103.1">IO_L22N_T3_D20_14</text>
<text x="32.1" y="107">IO_L23N_T3_D18_14</text>
<text x="32.2" y="105">IO_L23P_T3_D19_14</text>
<text x="132.3" y="103.1">7</text>
<text x="132.3" y="105">9</text>
<text x="132.3" y="107">11</text>
<text x="138" y="105">10</text>
<text x="138" y="107">12</text>
<text x="139" y="103.1">8</text>
<text x="32.1" y="110.8">IO_L24N_T3_D16_14</text>
<text x="32.2" y="108.9">IO_L24P_T3_D17_14</text>
<text x="41.5" y="112.8">IO_25_14</text>
<text x="132.3" y="108.9">13</text>
<text x="132.3" y="110.8">15</text>
<text x="132.3" y="112.8">17</text>
<text x="138" y="108.9">14</text>
<text x="138" y="110.8">16</text>
<text x="138" y="112.8">18</text>
<text x="132.3" y="114.7">19</text>
<text x="132.3" y="116.6">21</text>
<text x="132.3" y="118.5">23</text>
<text x="138" y="114.7">20</text>
<text x="138" y="116.6">22</text>
<text x="138" y="118.5">24</text>
<text x="132.3" y="120.5">25</text>
<text x="132.3" y="122.4">27</text>
<text x="132.3" y="124.3">29</text>
<text x="138" y="120.5">26</text>
<text x="138" y="122.4">28</text>
<text x="138" y="124.3">30</text>
<text x="132.3" y="126.3">31</text>
<text x="138" y="126.3">32</text>
<text x="45.4" y="157.1">nCE</text>
<text x="45.4" y="161">SO/SIO1</text>
<text x="56.8" y="161">SIO3</text>
<text x="57.1" y="157.1">VDD</text>
<text x="45.4" y="164.9">SIO2</text>
<text x="57.2" y="164.9">SCK</text>
<text x="45.4" y="168.7">VSS</text>
<text x="54.7" y="168.7">SI/SIO0</text>
</g>
<g font-size="1.6" fill="#00f">
<text x="121.8" y="160.5">OE</text>
<text x="130.2" y="160.5">VDD</text>
<text x="121.8" y="166.3">VSS</text>
<text x="124.5" y="163.5">50 MHz</text>
<text x="130.1" y="166.3">OUT</text>
</g>
<g font-size="1.4">
<text x="30.9" y="1.4">5</text>
<text x="88.8" y="1.4">4</text>
<text x="146.7" y="1.4">3</text>
<text x="204.7" y="1.4">2</text>
<text x="262.6" y="1.4">1</text>
<text x=".5" y="26.1">D</text>
<text x="292" y="26.1">D</text>
<text x=".5" y="71.9">C</text>
<text x="292" y="71.9">C</text>
<text x=".5" y="117.8">B</text>
<text x="292" y="117.8">B</text>
<text x=".5" y="163.6">A</text>
<text x="292" y="163.6">A</text>
<text x="30.9" y="186.8">5</text>
<text x="88.8" y="186.8">4</text>
<text x="146.7" y="186.8">3</text>
<text x="204.7" y="186.8">2</text>
<text x="262.6" y="186.8">1</text>
</g>
</svg>
